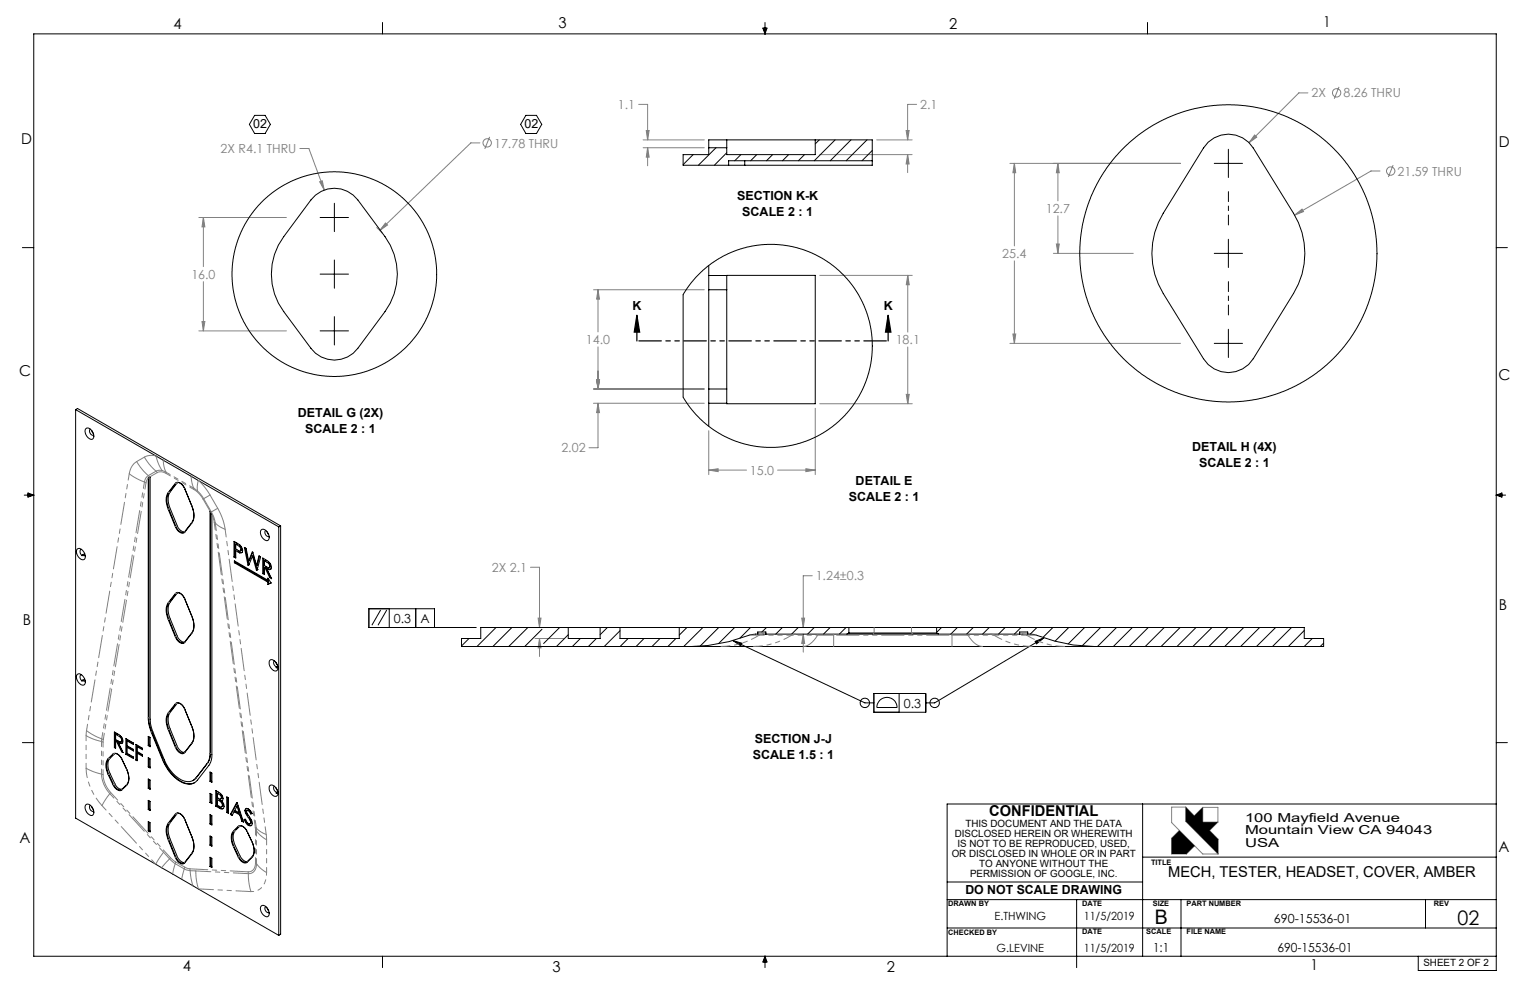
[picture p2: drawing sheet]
<svg xmlns="http://www.w3.org/2000/svg" width="432mm" height="279mm" viewBox="0 0 432 279" stroke-linecap="round" stroke-linejoin="round" font-family="sans-serif">
<g fill="none" stroke="#000" stroke-width=".28">
<path d="M108 6.3v3.3M215.3 7.9h1.2l-.6 1.7zM215.6 7.9l.3 1.7M215.9 6.3v3.3M216.2 7.9l-.3 1.7M323.9 6.3v3.3M71.9 32.6h2.9l1.5 2.5-1.5 2.6h-2.9l-1.5-2.6zM148.4 32.6h3l1.5 2.5-1.5 2.6h-3l-1.5-2.6zM94.4 57.4v8M342.7 46.1h8M346.7 42.1v8M6.3 69.9h3.2"/>
<path d="M90.3 61.4h8.1M90.3 77.4h8.1M94.4 73.4v8M342.7 71.5h8M346.7 67.5v8M422.3 69.9h3.1M90.3 93.4h8.1M94.4 89.4v8M342.7 96.9h8M346.7 92.9v8M6.8 139.7h2.7M7.9 139.1l1.6 .6-1.6 .6z"/>
<path d="M7.9 139.4l1.6 .3M9.5 139.7l-1.6 .3M422.3 139.7h2.6M422.3 139.7l1.6 .3M422.3 139.7l1.6-.6v1.2zM423.9 139.4l-1.6 .3M107.4 172.2l-2.4 4.3M109.1 172.2l-2.4 4.3M109.9 171.8v5.3M117.3 171.8v5.3M122.6 177.1v-5.3h-18.5v5.3h30.3M206.9 180.8l37.2 17.6h2.5"/>
<path d="M206.9 180.8l2.5 .7-.3 .8zM246.6 195.7h14.6v5.3h-14.6zM246.6 195.7v5.3M248.2 197.7a2.87 2.87 0 0 1 3.2-.7 2.87 2.87 0 0 1 1.8 2.7h-5.7l.1-1zM253.8 195.7v5.3M292.1 181l2.5-1-2.1 1.7zM294.6 180l-30.8 18.4h-2.6M6.3 209.6h3.2M422.3 209.6h3.1M322.5 226.9v43M422.3 226.9h-155v43M267.3 253.9h55"/>
<path d="M267.3 248.9h55M303.8 253.9v19.2M322.5 253.9h99.8M322.5 241.9h99.8M333.3 253.9v16M402.3 253.9v8M108 269.9v3.2M215.9 269.9v3.2M215.9 269.9l.6 1.6h-1.2zM215.9 269.9l-.3 1.6M215.9 269.9l.3 1.6M267.3 261.9h55"/>
<path d="M322.5 261.9h99.8M400.3 269.9v4h22v-264.3h-412.8v260.3h412.8"/>
<circle cx="244.1" cy="198.4" r="1.33"/>
<circle cx="263.8" cy="198.4" r="1.33"/>
</g>
<g fill="none" stroke="#808080" stroke-width=".28">
<path d="M138.2 38.6l-1.4 3.4M180.2 29.5h2.6v10M181.5 39.5h17.3M182.4 36.8h.8l-.4 2.7zM247.4 39.5h10M255.7 36.8h.9l-.4 2.7zM258.7 29.5h-2.5v10M354.1 38.1l.6 .6-2.2 1.6zM369.1 26.2h-2.5l-14.1 14.1M377.9 24.5l-1.3 3.4M84.6 41.9h2.6l4.3 11.7M90.2 51.3l.7-.3 .6 2.6z"/>
<path d="M135.4 40.3h-2.5l-25.7 24.8M181.5 41.7h17.3M182.8 41.7v5.1M182.8 41.7l.4 2.6h-.8zM231.4 43.6h26M256.2 43.6v5.1M256.2 43.6l.4 2.7h-.9zM285 46.1h48.2M286.3 46.1v23.3M286.3 46.1l.4 2.7h-.8zM298.6 46.1v10.6M298.6 46.1l.3 2.7h-.8z"/>
<path d="M389.5 48.3h-2.6l-21.5 12.4M393.2 46.6l-1.4 3.4M56.1 61.4h24.7M57.4 61.4v13.8M57.4 79.5v13.9M57.4 61.4l.4 2.6h-.8zM106.3 64.2l1.5 1.6M108.8 62.9l.6 .6-2.2 1.6zM231.4 77.7h26.1M256.2 77.7v16M256.2 77.7l.4 2.7h-.8zM286.3 73.6v23.3"/>
<path d="M297.3 71.5h22.5M298.1 68.9h.8l-.3 2.6zM298.6 60.9v10.6M365.4 60.7l2.1-1.7 .4 .7zM56.1 93.4h24.7M57 90.7h.8l-.4 2.7zM167.5 81.8h31.3M168.8 81.8v11.9M168.8 97.9v11.9M168.8 81.8l.4 2.6h-.8zM256.2 97.9v16M285 96.9h48.2"/>
<path d="M285.9 94.3h.8l-.4 2.6zM167.5 109.8h31.3M167.5 113.8h31.3M168.4 107.1h.8l-.4 2.7zM168.8 113.8v12.6h-2.6M168.8 113.8l.4 2.7h-.8zM230.1 115.2v18.7M231.4 113.9h26.1M255.8 111.3h.8l-.4 2.6zM200 121.6v12.3M200 132.7h10.7M200 132.7l2.7-.4v.8z"/>
<path d="M219.5 132.7h10.6M227.4 132.3l2.7 .4-2.7 .4zM149.7 160.1h2.6v17M151.9 174.4h.8l-.4 2.7zM226.3 174.4h.8l-.4 2.7zM226.7 179v5M226.7 179l.4 2.6h-.8zM229.2 162.5h-2.5v14.6M151 180.2h8.1M152.3 180.2v5.1M152.3 180.2l.4 2.6h-.8zM332.8 234.4l-2.1 2.2v4.4h4.1l2.3-2.3"/>
<path d="M334.6 227.8h-3.9v4.4l8.7 8.8h4.4M334.6 227.8v4l9.2 9.2M334.6 227.8l2.4 2.5 2.4-2.4M339.4 227.9h4.3v4.1M339.4 227.9v4.1h4.3M343.7 232l-2.4 2.4 2.5 2.5v4.1"/>
<circle cx="377.2" cy="26.2" r="1.18"/>
<circle cx="137.5" cy="40.3" r="1.18"/>
<circle cx="392.5" cy="48.3" r="1.18"/>
</g>
<path d="M330.7 236.6v4.4h4.1l2.3-2.3-4.3-4.3zM334.6 227.8v4l9.2 9.2v-4.1l-2.5-2.5 2.4-2.4h-4.3v-4.1l-2.4 2.4z" fill-rule="evenodd" fill="#000"/>
<path d="M179.7 89l.8 4.7h-1.5zM179.7 89v7.2M250.6 89l.8 4.7h-1.5zM250.6 89v7.2" fill="none" stroke="#000" stroke-width=".35"/>
<path d="M250.7 96.2h-70.9" fill="none" stroke="#000" stroke-width=".35" stroke-dasharray="6.3 1.3 1.3 1.3 1.3 1.3" stroke-dashoffset="-.5"/>
<path d="M346.7 63.5v-9.4M346.7 88.9v-9.4" fill="none" stroke="#000" stroke-width=".28" stroke-dasharray="15.2 1.3 1.3 1.3" stroke-dashoffset="12.4"/>
<path d="M250.6 89l.8 4.7h-1.5zM179.7 89l.8 4.7h-1.5z" fill="#000"/>
<path d="M255.8 111.3h.8l-.4 2.6zM256.2 77.7l.4 2.7h-.8zM227.4 132.3l2.7 .4-2.7 .4zM200 132.7l2.7-.4v.8zM168.8 81.8l.4 2.6h-.8zM168.4 107.1h.8l-.4 2.7zM168.4 107.1h.8l-.4 2.7zM168.8 113.8l.4 2.7h-.8zM365.4 60.7l2.5-1-.4-.7zM354.1 38.1l-1.6 2.2 2.2-1.6zM286.3 46.1l.4 2.7h-.8zM285.9 94.3h.8l-.4 2.6zM298.1 68.9h.8l-.3 2.6zM298.6 46.1l.3 2.7h-.8zM90.2 51.3l1.3 2.3-.6-2.6zM108.8 62.9l-1.6 2.2 2.2-1.6zM57.4 61.4l.4 2.6h-.8zM57 90.7h.8l-.4 2.7zM151.9 174.4h.8l-.4 2.7zM152.3 180.2l.4 2.6h-.8zM226.7 179l.4 2.6h-.8zM226.3 174.4h.8l-.4 2.7zM255.7 36.8h.9l-.4 2.7zM256.2 43.6l.4 2.7h-.9zM182.8 41.7l.4 2.6h-.8zM182.4 36.8h.8l-.4 2.7z" fill="#808080"/>
<path d="M206.9 180.8l2.5 .7-.3 .8zM292.1 181l2.5-1-2.1 1.7z" fill="#000"/>
<g fill="none" stroke="#000" stroke-width=".28">
<path d="M205.1 39.5v2.2M230.1 39.5v4.1h-25v-1.9M231.2 39.5l-1.1 1.1M235.7 39.5l-5.9 5.9M240.2 39.5l-5.9 5.9M244.7 39.5l-5.9 5.9M89 55.1a8.3 8.3 0 0 1 12 1.3l7.7 10.4a17.8 17.8 0 0 1 0 21.1l-7.7 10.4a8.2 8.2 0 0 1-13.3 0l-7.6-10.4a17.8 17.8 0 0 1 0-21.1l7.6-10.4zM192.8 43.6h7.2v-4.1h46.2v7.1h-53.4zM195.6 43.6l-2.8 2.9M200 41.7h5.1M202.1 41.7l-5 4.9M205.1 43.1l-3.5 3.5"/>
<path d="M209.1 43.6l-1.7 1.8M210.2 45.4v1.2M213.6 43.6l-1.8 1.8M218.1 43.6l-1.8 1.8M222.6 43.6l-1.8 1.8M227 43.6l-1.7 1.8M246.2 42.5l-2.9 2.9M246.2 45.4h-40.6v1.2M341 40.1a8.3 8.3 0 0 1 12.7 1.7l11.4 18.4a21.6 21.6 0 0 1 0 22.6l-11.4 18.4a8.3 8.3 0 0 1-14 0l-11.4-18.4a21.6 21.6 0 0 1 0-22.6l11.4-18.4zM196.8 77.9l3.9-3.5 4.8-2.8 2.6-1 3-.9 5.4-.7 5.2 .3 5.1 1.2 2.3 .9 3.1 1.6 2.1 1.4 2.5 2 3.7 4 1.4 2.1 1.6 2.9 1.8 5.2 .6 2.8 .3 2.9-.3 5.3-1.4 5.6-1 2.7-1.6 2.8-3.2 4.3-3.9 3.5-4.7 2.9-5.1 1.9-3.3 .7-2.8 .3-3.2-.1-3-.3-5.4-1.5-3.1-1.4-2.2-1.3-4.4-3.4-2.9-3.3-1.9-2.9v-28.9l1.5-2.4zM200 77.8v4M200 77.8l30.1-.1v36.2l-25-.1"/>
<path d="M200 74.9v2.9M205.1 77.8v4M205.1 77.7v.1M200 81.8v28M200 81.8h5.1M205.1 81.8v28M21.3 115.6v115.3l57.4 33.1M21.3 115.6l57.4 33.1M21.3 115.6l.6-.3 57.3 33.1M200 109.8v4M200 109.8h5.1M200 113.8h5.1"/>
<path d="M200 113.8v6.5M205.1 109.8v4M24.2 121a1.46 1.46 0 0 1 2 1.1 1.07 1.07 0 0 1 .4 1.2 1.07 1.07 0 0 1-1 .7 2.31 2.31 0 0 1-1.4-3zM25.5 121.1a.99 .99 0 0 0-.1 1.2 .99 .99 0 0 0 1.1 .5M25.9 121.5l.5 .8M42 134.8v68.2l.6 3 3.5 8.5a11.2 11.2 0 0 0 6.5 6.6 2.87 2.87 0 0 0 2.3-.2M42 134.8l-.2 .1M42.4 134.5v68.5l.6 3.1 3.4 8.4a9.6 9.6 0 0 0 6.4 6.1 2.61 2.61 0 0 0 2.4-1l3.3-4.2a4.8 4.8 0 0 0 .8-2.7v-68.4l.5 1v67.7a4.8 4.8 0 0 1-.9 3l-3.2 4.2a3.5 3.5 0 0 1-4.9 .3l-1.6-1.2a12.7 12.7 0 0 1-3.3-4.7l-3.2-8-.9-3.5v-68.2M42.4 134.5l-.4 .3M42.4 134.5l-.6 .4M49.5 136.4a1.39 1.39 0 0 1 2.1 .6l2.6 5.8a4.9 4.9 0 0 1 0 4.8l-2.1 2.6a1.39 1.39 0 0 1-2-.6l-2.6-5.8a4.9 4.9 0 0 1 0-4.8zM50 136.2l-2 2.7a4.9 4.9 0 0 0 0 4.6l2.2 5.4 1.1 1 .8 .2"/>
<path d="M50.1 136.2h-.1M52.1 137.9l-.8-1.2a1.11 1.11 0 0 0-1.7-.2l-1.9 2.6a4.7 4.7 0 0 0 0 4.6l2.2 5.4 1 1a.88 .88 0 0 0 1.2-.1l2.1-2.6a4.9 4.9 0 0 0 0-4.6M21.8 154.9a1.57 1.57 0 0 1 2 1.2 1.34 1.34 0 0 1-.2 1.9 2.2 2.2 0 0 1-1.8-3.1zM23 155a1.03 1.03 0 0 0 .1 1.8l.2-.2M23.3 156.6l.3 .2 .5-.1M23.9 156.3l-.6 .3M59.4 144.5v68.1a4.8 4.8 0 0 1-.8 2.7l-3.2 4.2-.9 .8M66.1 158.8v-.5l9.5 5.5M66.1 158.8l9.5 5.5M66.3 157.1l.2 .1M66.3 152.9v4.2M66.3 157.1l-.3 .1"/>
<path d="M66.4 158.7l9.4 5.4M66.4 158.4v.3M66.4 158.7l-.3 .1M66.5 155.5l1.2 .5M66.5 155.5l.2-.2 1.2 .6M66.5 153.6l.2-.1 .9 .5 .5 .4 .1 .6M66.5 153.6l1.2 .8 .3 .7M66.5 153.6v1.3l1.2 .6 .3-.4M66.5 155.5v2l-.5-.3M67.7 156h.5a2.01 2.01 0 0 0-1.4-2.8l-.8-.4v4.4M67.9 155.9l-.2 .1M68.1 155.3l-.3 .2"/>
<path d="M68.2 155l-.1 .4M68.2 155l-.2 .1M68.4 155.9h-.5M69.3 154.7l.9 4.6M70.2 158.3l-.7-3.5-.5-.3 1 5M70.2 159.3v.1M70.2 159.3l-.2 .2M71.3 157l-1.1 2.6-.2-.1M71.3 157l1.1 3.9M71.3 157l.2-.2 1.1 3.9M71.3 155.9l-1.1 2.4M71.4 155.9l1 3.7"/>
<path d="M71.4 155.9l-.2-.1-1 2.5M72.4 159.6l.7-2.7 .5 .3-1.1 3.8-.1-.1M73.2 157l-.6 2.5-.2 .1M73.7 149.5a1.46 1.46 0 0 1 2 1.2 1.07 1.07 0 0 1 .4 1.1 1.07 1.07 0 0 1-1 .8 2.31 2.31 0 0 1-1.4-3.1zM74.4 157.6v4.1M74.6 158.3l.3-.1 .8 .5 .5 .4 .1 .6M74.6 158.3l1.4 .9 .1 .6M74.6 158.3v1.3l1.2 .6 .3-.4M75 149.7a.99 .99 0 0 0-.1 1.1 .99 .99 0 0 0 1.1 .5M75.4 150.1l.4 .8M76.3 159.7l-.1 .4M76.3 159.7l-.2 .1"/>
<path d="M78.7 148.7v115.3M79.2 148.4v115.3l-.5 .3M79.2 148.4l-.5 .3M49.5 167.5a1.41 1.41 0 0 1 2.1 .6l2.6 5.9a4.9 4.9 0 0 1 0 4.7l-2.1 2.6a1.35 1.35 0 0 1-2-.6l-2.6-5.8a4.9 4.9 0 0 1 0-4.8zM50 167.4l-2 2.6a4.9 4.9 0 0 0 0 4.6l2.2 5.4 1.1 1 .8 .2M50.1 167.3l-.1 .1M52.1 169l-.8-1.3a1.15 1.15 0 0 0-1.7-.1l-1.9 2.6a4.7 4.7 0 0 0 0 4.6l2.2 5.4 1 1a.88 .88 0 0 0 1.2 0l2.1-2.7a4.9 4.9 0 0 0 0-4.6M72.6 160.7h.1M72.6 160.7l-.2 .2M74.4 161.7l.2 .2M74.4 161.7l-.2 .2M74.6 160.2v2l-.4-.3"/>
<path d="M74.6 160.2h.2M74.8 160.2l1.3 2.8M75 160.1l1.3 2.8M75 160.1l-.4 .1M75 160.1l-.2 .1M75.3 160.5l.8 .3a1.18 1.18 0 0 0 0-1.9l-1.9-1.4v4.4M75.3 160.5h1.2M75.3 160.5l1.4 2.8-.6-.3M75.6 163.8v-.6l.9 1.3M75.6 164.3v.6M75.8 163.5l-.2 .3M75.8 164.1v.7"/>
<path d="M75.8 164.8l-.2 .1M75.8 164.1l-.2 .2M76.2 160l-.3 .2M76.3 162.9l.2 .1M76.3 162.9l-.2 .1M76.5 164.5l-.7 .3M76.5 164.5l-.9 .4M140 177.1l-5.4 5.4M144.5 177.1l-5.4 5.4M149 177.1l-5.4 5.4M153 177.6l-4.9 4.9M153.5 177.1h-.1"/>
<path d="M157.9 177.1l-4.5 4.5M160.4 177.1v3.1h9v-3.1M160.4 179.1l-3.3 3.4M171.4 177.1l-2 2M175 178l-4.5 4.5M175 177.1v3.1h16.7v-3.1M193.9 177.1l-2.2 2.1M198.4 177.1l-5.4 5.4M202.8 177.1l-5.2 5.2M207.3 177.1l-4.5 4.5M211.8 177.1l-3 3M213.9 179l-2.1 .1a46.8 46.8 0 0 1-16.6 3.4"/>
<path d="M213.9 179h76.2M213.9 179v-.6h2.2v.6M216.3 177.1l-1.3 1.3M220.8 177.1l-1.9 1.9M225.3 177.1l-1.9 1.9M229.8 177.1l-1.9 1.9M234.3 177.1l-1.9 1.9M238.8 177.1l-1.9 1.9M239.6 178.6h24.7M239.6 177.1v1.5M239.6 178.6l-.6 .4M264.3 178.6l.6 .4"/>
<path d="M264.3 177.1v1.5M265.7 177.1l-1.4 1.4M270.2 177.1l-1.9 1.9M274.7 177.1l-1.9 1.9M279.2 177.1l-1.9 1.9M283.7 177.1l-1.9 1.9M287.8 179v-.6h2.3v.6M288.1 177.1l-1.8 1.9M290.1 179h1.5a51.6 51.6 0 0 0 17.2 3.5M292.6 177.1l-1.8 1.9M297.1 177.1l-2.6 2.7M301.6 177.1l-3.9 3.9"/>
<path d="M306.1 177.1l-4.7 4.7M310.6 177.1l-5.1 5.1M315.1 177.1l-5.4 5.4M319.6 177.1l-5.4 5.4M324.1 177.1l-5.4 5.4M328.6 177.1l-5.4 5.4M333.1 177.1l-5.4 5.4M337.5 177.1l-5.3 5.4M342.1 177.1l-5.4 5.4M346.5 177.1l-5.3 5.4M351 177.1l-5.3 5.4M355.5 177.1l-5.4 5.4"/>
<path d="M360 177.1l-5.4 5.4M364.5 177.1l-5.4 5.4M368.1 177.9l-4.5 4.6M21.8 190.3a1.57 1.57 0 0 1 2 1.2 1.34 1.34 0 0 1-.2 1.9 2.2 2.2 0 0 1-1.8-3.1zM23 190.4a1.03 1.03 0 0 0 .1 1.8l.2-.2M23.3 192l.3 .2 .5-.1M23.9 191.7l-.6 .3M49.5 198.6a1.58 1.58 0 0 1 2.4 1l2.3 5.5a4.9 4.9 0 0 1 0 4.7l-2.1 2.6a1.35 1.35 0 0 1-2-.6l-2.6-5.8a4.9 4.9 0 0 1 0-4.8zM50 198.5l-2 2.6a4.9 4.9 0 0 0 0 4.6l2.2 5.4 1.1 1 .8 .2M50.1 198.4l-.1 .1M76.2 186.3a1.71 1.71 0 0 1 2.2 1.7 .92 .92 0 0 1-.8 1.4 2.31 2.31 0 0 1-1.4-3.1zM77.5 186.5a1.07 1.07 0 0 0 .6 1.7"/>
<path d="M77.8 186.9l.5 .8M78.1 188.2l-.2 .3 .5-.2M78.4 188.1l-.3 .1M132.4 180.2l-2.2 2.1M163.8 180.2l-2.3 2.3M168.3 180.2l-2.2 2.3M177.3 180.2l-2.3 2.3M181.8 180.2l-2.3 2.3M186.3 180.2l-2.3 2.3M190.7 180.2l-2.2 2.3M195.2 182.5h81.8M195.2 182.5h-65v-2.3h5.5v-3.1h232.4v3.1h5.5v2.3h-64.8"/>
<path d="M277.3 182.5h31.5M370.3 180.2l-2.2 2.3M373.6 181.5l-1 1M30.5 214.1l1.4-1.3a1.92 1.92 0 0 1 2.5 1.4 14 14 0 0 1 1.9 4.9v1.2a3.7 3.7 0 0 1-1.9 2.6 1.9 1.9 0 0 1-2.5-1.4 16.1 16.1 0 0 1-2-4.9v-1.2zM32 212.9a1.79 1.79 0 0 1 2.4 1.3 12.2 12.2 0 0 1 1.9 4.8v1.2a3.6 3.6 0 0 1-1.9 2.6 1.81 1.81 0 0 1-2.4-1.4 12.2 12.2 0 0 1-1.9-4.8v-1.2a3.5 3.5 0 0 1 1.9-2.5zM32.4 212.7a3.6 3.6 0 0 0-2 3.1l.1 .6a14 14 0 0 0 1.9 4.8l.8 1.1 1.2 .4M32.5 210.9h.1M32.5 206.7v4.2M32.5 210.9l-.2 .1M32.6 207.2a1.93 1.93 0 0 1 2 1.6M32.6 207.2l1.4 .9 .3 .9M32.6 207.2v1.5l1.4 .7 .3-.4"/>
<path d="M32.6 209.2v2l-.3-.2M32.6 209.2l.3 .1M32.6 209.2l.2-.2 .3 .2M32.9 209.3l1.4 2.9M33.1 209.2l1.4 2.8M33.1 209.2l-.2 .1M33.3 209.6l.8 .3a1.3 1.3 0 0 0-.2-2.3l-1.6-1v4.4M33.3 209.6l1.3 .1M33.3 209.6l1.4 2.8-.4-.2M34.4 209.2l-.3 .2M34.5 212v.1M34.5 212l-.2 .2"/>
<path d="M34.6 208.8l-.2 .4M34.6 208.8l-.3 .2M35.7 212.7l-.2 .2M35.7 212.7l2 1.2M35.7 208.6v4.1M35.8 209.1l1.9 1v-.4l-2.2-1.2v4.4M35.8 209.1v1.4l1.9 1v.4l-1.9-1M35.8 210.9v1.7l1.9 1v.5l-2.2-1.2M35.8 209.1l.3-.1 1.6 .9M35.8 210.9l.3-.1 1.6 .9M38.6 214.3l.1 .1M38.6 210.2v4.1"/>
<path d="M38.6 214.3l-.3 .2M38.7 210.7v1.4l1.5 .9v.4l-1.5-.9M38.7 212.5v2.2l-.4-.2M38.7 210.7l1.5 .9v-.4l-1.9-1.1v4.4M38.7 212.5l.2-.1 1.3 .7M38.7 210.7l.2-.1 1.3 .7M41.8 207.8l.6 .3v2.6l-.6-.3zM41.8 213.9l.6 .3v2.5l-.6-.3zM41.8 219.9l.6 .3v2.6l-.6-.3zM42.1 210.3l.3 .2M42.1 208v2.3M42.1 214v2.3"/>
<path d="M42.1 220v2.3M42.1 210.3l-.3 .1M42.1 216.3l.3 .2M42.1 216.3l-.3 .1M52.1 200.1a1.79 1.79 0 0 0-2.5-1.4l-1.9 2.6a4.7 4.7 0 0 0 0 4.6l1.9 4.9 .9 1.3a1.15 1.15 0 0 0 1.6 .2l2.1-2.6a4.9 4.9 0 0 0 0-4.7M59.3 217.9l.5 .3v2.6l-.5-.3zM59.5 218v2.3M24.2 227.1a1.46 1.46 0 0 1 2 1.2 1.07 1.07 0 0 1 .4 1.1 1.07 1.07 0 0 1-1 .8 2.31 2.31 0 0 1-1.4-3.1zM25.5 227.3a.99 .99 0 0 0-.1 1.1 .99 .99 0 0 0 1.1 .5M25.9 227.6l.5 .9M41.8 225.9l.6 .3v2.6l-.6-.3zM41.8 231.9l.6 .3v2.6l-.6-.3z"/>
<path d="M42.1 226v2.4M42.1 232v2.4M42.1 222.3l.3 .2M42.1 222.3l-.3 .2M42.1 228.4l.3 .1M42.1 228.4l-.3 .1M42.1 234.4l.3 .1M42.1 234.4l-.3 .1M49.5 229.7a1.35 1.35 0 0 1 2.1 .6l2.6 5.9a4.9 4.9 0 0 1 0 4.7l-2.1 2.6a1.35 1.35 0 0 1-2-.5l-2.6-5.9a4.9 4.9 0 0 1 0-4.8zM49.6 229.8a1.79 1.79 0 0 1 2.5 1.4l2.1 4.9a4.9 4.9 0 0 1 0 4.7l-2.1 2.6a1.3 1.3 0 0 1-1.9-.6l-2.5-5.8a4.7 4.7 0 0 1 0-4.6zM50.1 229.5l-2.1 2.7a4.9 4.9 0 0 0 0 4.6l2.2 5.4 1.1 1 .8 .2M59.3 229.9l.5 .3v2.6l-.5-.3z"/>
<path d="M59.3 223.9l.5 .3v2.6l-.5-.3zM59.3 235.9l.5 .4v2.5l-.5-.3zM59.5 232.4l-.2 .1M59.5 220.3l.3 .2M59.5 224v2.4M59.5 230v2.4M59.5 236v2.4M59.5 220.3l-.2 .2M59.5 226.4l.3 .2M59.5 226.4l-.2 .1M59.5 232.4l.3 .2M59.5 238.4l.3 .2"/>
<path d="M59.5 238.4l-.2 .1M60.9 227.5l1 .6M61.1 227.4l1.1 .6M61.1 223.2v4.2M61.1 227.4l-.2 .1M61.4 223.9a1.13 1.13 0 0 1 1.3 1.1M61.4 225.7l.2-.1 .8 .5M61.4 223.9v1.3l.8 .3 .3-.4M61.4 223.9l.8 .6 .3 .6M61.4 225.7v1.6l1 .5 .4-.5M61.4 225.7l.8 .5M62.2 228l.8 .2"/>
<path d="M62.2 226.2l.6 1.1M62.2 228l-.3 .1M62.4 226.1l.6 1.1M62.4 226.1l-.2 .1M62.5 226l.4 .4a1.36 1.36 0 0 1-.1 2l-.9-.3M62.5 226h.2a1.7 1.7 0 0 0-1-2.4l-.8-.5v4.4M62.7 225l-.1 .3-.3 .2M62.7 225l-.2 .1M62.8 227.6l-.3 .1M62.8 225.9l-.3 .1M63 227.2l-.2 .3M63 227.2l-.2 .1"/>
<path d="M64 224.9l.5 .3v4.4l-.5-.3zM64.2 229.2l.3 .1M64.2 225v4.2M64.2 229.2l-.2 .1M65 229.9l1.8-3.4 .2 .1 1.7 5.4-.5-.3M65.2 229.8l.4 .2M65.2 229.8l-.2 .1M66 234.6l1.4-1.3a1.8 1.8 0 0 1 2.3 1.3 14 14 0 0 1 2 4.8v1.2a3.8 3.8 0 0 1-2 2.6 1.82 1.82 0 0 1-2.3-1.4 14.6 14.6 0 0 1-1.9-4.8l.1-1.6zM66.1 229.1l-.6 1.1-.5-.3M66.1 229.1l1.6 .9M66.1 229.1l.2-.1 1.6 .9M66.9 227.5l.6 1.9"/>
<path d="M66.9 227.5l.2-.1 .6 1.8-.2 .2M66.9 227.5l-.6 1.2 1.2 .7M66.9 226.6l-1.7 3.2M67.2 233.2a1.89 1.89 0 0 1 2.5 1.5 12.8 12.8 0 0 1 2 4.8v1.2a3.8 3.8 0 0 1-2 2.6 1.92 1.92 0 0 1-2.5-1.4 13.6 13.6 0 0 1-1.9-4.9v-.6a3.4 3.4 0 0 1 1.9-3.2zM67.7 230l.5 1.7M67.7 233.1a3.6 3.6 0 0 0-1.9 3.1v.6a13.6 13.6 0 0 0 2 4.8l1.1 1.4 .9 .1M67.9 229.9l-.2 .1M67.9 229.9l.5 1.7M68.4 231.6l.2 .1M68.4 231.6l-.2 .1M69.1 228.8l.1-.4a.97 .97 0 0 1 1.6 .5l.4 .7-.4 .1M69.1 228.8l.3 .8"/>
<path d="M69.1 231.2l.4 .8 .8 .8M69.4 229.6l1.2 2M69.4 228.7l.2 .8M69.4 228.7l-.3 .1M69.6 229.5l1.2 2M69.6 229.5l-.2 .1M69.6 228.1l-.2 .6M70 228.6l.3 .1M70 228.6l-.3 .2M70.1 228.8l-.4-.1v.7l1 1.5a1.57 1.57 0 0 1 .1 2.2l-.7-.2M70.1 228.8l.7 .9M70.3 228.7l.7 .9"/>
<path d="M70.3 232.8l.7 .1M70.3 228.7l-.2 .1M70.3 232.8l-.2 .1M70.6 231.6l.1 .5M70.7 232.1l-.1 .3a.78 .78 0 0 1-1-.4l-.3-.8h-.4l.4 .9 .8 .8M70.8 231.5l.2 .5M70.8 232.3l-.2 .2M70.8 231.5l-.2 .1M71 232l-.2 .3M71 232l-.3 .1M71 229.6l-.2 .1M71.2 229.6h-.2"/>
<path d="M76.2 221.7a1.71 1.71 0 0 1 2.2 1.7 .92 .92 0 0 1-.8 1.4 2.31 2.31 0 0 1-1.4-3.1zM77.5 221.9a1.07 1.07 0 0 0 .6 1.7M77.8 222.2l.5 .9M78.1 223.6l-.2 .2 .5-.1M78.4 223.4l-.3 .2M59.3 241.9l.5 .4v2.6l-.5-.4zM59.5 242.1v2.3M59.5 244.4l.3 .2M59.5 244.4l-.2 .1M73.7 255.7a1.46 1.46 0 0 1 2 1.2 1.07 1.07 0 0 1 .4 1.1 1.07 1.07 0 0 1-1 .7 2.31 2.31 0 0 1-1.4-3zM75 255.9a.99 .99 0 0 0-.1 1.1 .99 .99 0 0 0 1.1 .5M75.4 256.2l.4 .8"/>
<circle cx="94.4" cy="77.4" r="28.9"/>
<circle cx="346.7" cy="71.5" r="41.9"/>
</g>
<path d="M55.3 245.8l14.8 .8M70.8 251.6l-14.8-.7" fill="none" stroke="#808080" stroke-width=".28" stroke-dasharray="6.3 1.3 1.3 1.3 1.3 1.3" stroke-dashoffset="2.1"/>
<path d="M75.2 246.3a4.6 4.6 0 0 1-4.4 5.3" fill="none" stroke="#808080" stroke-width=".28" stroke-dasharray="6.3 1.3 1.3 1.3 1.3 1.3" stroke-dashoffset="5.6"/>
<path d="M214.3 179.3h9.1M280.5 179.3h9.2M24.3 216.8v-9.2M28.6 209.3v9.2M29.1 209.4v9.2M75.2 237v9.3M72.1 243.5v-9.2M72.4 243.8v-9.3" fill="none" stroke="#808080" stroke-width=".28" stroke-dasharray="6.3 1.3 1.3 1.3 1.3 1.3" stroke-dashoffset="4.9"/>
<g fill="none" stroke="#808080" stroke-width=".28" stroke-dasharray="6.3 1.3 1.3 1.3 1.3 1.3">
<path d="M36.5 133.7a4.7 4.7 0 0 1 2.1-3.4M36.5 133.7l2 1.3 2.3 1M38.6 130.3l2.1-1.3M38.6 130.3a15.2 15.2 0 0 0 3.3 3.9M40.7 129a4.3 4.3 0 0 1 3.3-.3M40.7 129a15.2 15.2 0 0 0 3.3 4M40.8 136l.4 .3M41.9 134.9l-.7 1.4M41.9 134.2l.3 .4M41.9 134.2a2.44 2.44 0 0 0-1.1 1.8M42.3 134.6h-.1M44 133l.4 .4"/>
<path d="M44 133l-2.1 1.2M44 128.7a11.3 11.3 0 0 0 1.8 4.1M44.4 133.4l-2 1.1M45.8 132.8l-1-.1-.8 .3M46.1 129.9l.2 1.8 .5 1.6M46.8 133.3l.1 .3M46.8 133.3l-1-.5M46.9 133.6a2.53 2.53 0 0 0-2.5-.2M47.5 139h.2M47.7 139l.3-.2M49.7 136.4h-.2M49.7 136.4l.3-.2"/>
<path d="M52.2 137.9h.1M53.9 134.4l.3 1.8 .5 1.6M54.7 137.8l.1 .4M55.8 138.6l-1.1-.8M56 135.6l1.8 1.9 1.5 2.2M56 135.6l-.3 1.6 .1 1.4M59.3 139.7l2.1 3.7M59.3 139.7l-1.8 1M47.5 143.7h.2M47.7 143.7l.3-.2M49.5 148.6h.2M49.7 148.6l.3-.2"/>
<path d="M52.2 150.2v-.2M54.2 142.8h.1M54.2 147.4v.2M57.3 140.8a7.3 7.3 0 0 0-2.5-2.6M57.5 140.7l-1.7-2.1M57.5 140.7l-.2 .1M59.3 144.3l-2-3.5M59.6 144.5l-2.1-3.8M59.6 144.5l-.1 .1M60.5 147.4l-.7-2.1M60.5 147.4l.2 .2M60.7 147.6l1.2 1 1.6 .8"/>
<path d="M60.7 147.6l-.3-1.6-.8-1.5M61.4 143.4a16.5 16.5 0 0 1 2.1 6M61.4 143.4l-1.8 1.1M66.9 155.4l-.2 .1M67.3 153.8l-.2 .1M75.5 158.5l-.3 .1M47.7 170.2l-.2-.1M47.7 170.2l.3-.3M47.7 174.8h-.2M47.7 174.8l.3-.2M49.5 179.8l.2-.1M49.7 167.6l-.2-.1"/>
<path d="M49.7 167.6l.3-.3M49.7 179.7l.3-.2M52.2 169h.1M54.2 173.9h.1M54.2 178.7v-.2M211.4 179.3h2.9M214.3 179.3l1.1-.4M215.4 178.4v.5M223.4 179.3l1.1-.4M230.8 179.3h4.5M235.3 179.3v-.4M246.7 178.6v-1.5"/>
<path d="M246.7 178.6l-.4 .3M257.2 178.6v-1.5M257.2 178.6l.4 .3M268.7 179.3h4.5M268.7 179.3v-.4M280.5 179.3l-1.1-.4M288.6 178.4v.5M289.7 179.3h2.8M289.7 179.3l-1.1-.4M49.7 198.7l-.2-.1M49.7 198.7l.3-.2M52.2 181.3v-.2"/>
<path d="M226.7 182.4a5.4 5.4 0 0 0 4.1-3.1M235.3 182.4v-3.1M268.7 182.4v-3.1M277.3 182.4a5.4 5.4 0 0 1-4.1-3.1M24.3 207.6l.1-1.4M24.3 207.6l2 1 2.3 .7M24.3 216.8l2 1 2.3 .7M24.4 206.2l2 1.3 2.3 1M28.6 209.3l.5 .1M28.6 218.5l.5 .1M28.6 218.5a8.8 8.8 0 0 0 2.4 5.5M28.7 208.5l.4 .3"/>
<path d="M28.7 208.5l-.1 .8M29.1 218.6a7.9 7.9 0 0 0 2.1 5M29.1 208.8v.6M30.7 214.2l-.2-.1M30.7 214.2l.4-.2M30.7 218.5l-.2 .1M30.7 218.5l.4-.2M32.1 212.9l-.2-.1M32.1 212.9l.3-.2M33.6 207.5l-.2 .1M34.4 214.2h.1M35.8 217.1h.1"/>
<path d="M42 202.5l-.1 .1M42.8 206.5l-.1 .1M46.1 214.5l-.1 .1M47.7 201.3l-.2-.1M47.7 201.3l.3-.2M47.7 205.9h-.2M47.7 205.9l.3-.2M49.5 210.9l.2-.1M49.7 210.8l.3-.2M52.2 200.1h.1M52.2 212.4v-.2M54.2 205h.1"/>
<path d="M54.2 209.8v-.2M55.4 219.5l-.1 .1M58.6 215.3l-.1 .1M59.4 212.6l-.1 .1M31 224l-2.2 3.4M31.2 223.6l-.2 .4M31.9 221.5l.2-.1M32.1 221.4l.3-.2M34.4 222.9v-.2M35.8 221.6v-.2M47.7 232.4l-.2-.1M47.7 232.4l.3-.2"/>
<path d="M47.7 237l-.2 .1M47.7 237l.3-.2M49.7 229.8l-.2-.1M49.7 229.8l.3-.2M52.2 231.2h.1M54.2 236.2v-.1M61.8 225.6l-.3 .2M62 223.9l-.2 .2M66.1 234.6l-.2-.1M66.1 234.6l.3-.2M66.1 238.9l-.2 .1M66.1 238.9l.3-.2"/>
<path d="M67.4 233.3l-.1-.1M67.4 233.3l.3-.2M69.8 234.6h.1M70.2 230.4l-.2 .1M71.1 237.5h.1M72.1 233.5l.2 .2M72.1 234.3v-.8M72.1 234.3l.3 .2M72.3 233.7l1.2 1 1.6 .8M72.4 234.5l-.1-.8M72.4 234.5a8.6 8.6 0 0 0 2.8 2.5M75.1 235.5l.1 1.5"/>
<path d="M46.2 240.5l1.7 1.9M46.2 240.5l-2.2 3.4M47.9 242.4l1.6 1.4M47.9 242.4l-2.3 2.5M48.1 242l1.4 1.2M48.1 242l-.2 .4M49.5 243.8l2.5 1.4M49.5 243.8l-.8 2.9M49.5 242l.2-.1M49.5 243.2l2.6 1.5M49.5 243.2v.6M49.7 241.9l.3-.2"/>
<path d="M52 245.2l1.7 .5M52 245.2l-.7 2.9M52.1 244.7l1.5 .5M52.1 244.7l-.1 .5M52.2 243.5v-.1M53.6 245.2l.1 .5M53.7 245.7l1.6 .1M53.7 245.7l.7 4.3M54.2 240.9v-.1M55.3 245.8l.1 2.6 .6 2.5M67.3 241.9l.1-.1M67.4 241.8l.4-.2"/>
<path d="M69.8 243.3v-.1M70 246a2.14 2.14 0 0 0 2.1-2.5M70 246l.1 .6M70.1 246.6a2.36 2.36 0 0 0 2.3-2.8M70.1 246.6l.2 2.6 .5 2.4M71.1 242v-.2M72.1 243.5l.3 .3M72.4 243.8a8.6 8.6 0 0 0 2.8 2.5"/>
</g>
<path d="M63.5 149.4l11.6 86.1M72.1 233.5l-11.6-86.1M72.3 233.7l-11.6-86.1" fill="none" stroke="#808080" stroke-width=".28" stroke-dasharray="6.3 1.3 1.3 1.3 1.3 1.3" stroke-dashoffset="4.2"/>
<path d="M53.6 245.2l16.4 .8" fill="none" stroke="#808080" stroke-width=".28" stroke-dasharray="6.3 1.3 1.3 1.3 1.3 1.3" stroke-dashoffset="1.3"/>
<path d="M31.2 223.6l16.9 18.4" fill="none" stroke="#808080" stroke-width=".28" stroke-dasharray="6.3 1.3 1.3 1.3 1.3 1.3" stroke-dashoffset="3.4"/>
<path d="M40.8 136l-12.1 72.5M41.2 136.3l-12.1 72.5M24.4 206.2l12.1-72.5" fill="none" stroke="#808080" stroke-width=".28" stroke-dasharray="6.3 1.3 1.3 1.3 1.3 1.3" stroke-dashoffset="4.5"/>
<path d="M54.7 137.8l-7.9-4.5M54.8 138.2l-7.9-4.6" fill="none" stroke="#808080" stroke-width=".28" stroke-dasharray="6.3 1.3 1.3 1.3 1.3 1.3" stroke-dashoffset="5"/>
<path d="M28.8 227.4a16.9 16.9 0 0 1-4.5-10.6" fill="none" stroke="#808080" stroke-width=".28" stroke-dasharray="6.3 1.3 1.3 1.3 1.3 1.3" stroke-dashoffset="3.7"/>
<path d="M31 224l15.2 16.5M44 243.9l-15.2-16.5" fill="none" stroke="#808080" stroke-width=".28" stroke-dasharray="6.3 1.3 1.3 1.3 1.3 1.3" stroke-dashoffset="4.6"/>
<path d="M203.5 182.4a20.4 20.4 0 0 0 10.8-3.1M212.7 182.4a20.4 20.4 0 0 0 10.7-3.1M291.3 182.4a20.4 20.4 0 0 1-10.8-3.1M300.5 182.4a20.4 20.4 0 0 1-10.8-3.1" fill="none" stroke="#808080" stroke-width=".28" stroke-dasharray="6.3 1.3 1.3 1.3 1.3 1.3" stroke-dashoffset="3.8"/>
<path d="M223.4 179.3h7.4M273.2 179.3h7.3" fill="none" stroke="#808080" stroke-width=".28" stroke-dasharray="6.3 1.3 1.3 1.3 1.3 1.3" stroke-dashoffset="5.9"/>
<path d="M235.3 179.3h33.4" fill="none" stroke="#808080" stroke-width=".28" stroke-dasharray="6.3 1.3 1.3 1.3 1.3 1.3" stroke-dashoffset="-.8"/>
<g font-size="5.6">
<text x="325.9" y="260.8">B</text>
<text x="411.4" y="260.9">02</text>
</g>
<g font-size="4.2">
<text x="49" y="8.1">4</text>
<text x="157.6" y="7.8">3</text>
<text x="267.9" y="8.1">2</text>
<text x="373.5" y="7.7">1</text>
<text x="6" y="40.7">D</text>
<text x="423" y="41.5">D</text>
<text x="5.4" y="106.2">C</text>
<text x="422.9" y="107.2">C</text>
<text x="423" y="172.1">B</text>
<text x="6.5" y="176.3">B</text>
<text x="279.2" y="230.3">CONFIDENTIAL</text>
<text x="5.5" y="238">A</text>
<text x="422.9" y="240.4">A</text>
<text x="329.7" y="247.5">MECH, TESTER, HEADSET, COVER, AMBER</text>
<text x="51.6" y="274.1">4</text>
<text x="155.9" y="274.2">3</text>
<text x="250.3" y="274.2">2</text>
<text x="369.8" y="273.8">1</text>
</g>
<g font-size="3.5" fill="#808080">
<text x="370.1" y="27.5">2X</text>
<text x="379.2" y="27.5">8.26 THRU</text>
<text x="174.4" y="30.8">1.1</text>
<text x="259.7" y="30.8">2.1</text>
<text x="139.5" y="41.6">17.78 THRU</text>
<text x="62.2" y="43.2">2X R4.1 THRU</text>
<text x="394.4" y="49.6">21.59 THRU</text>
<text x="295.1" y="60.1">12.7</text>
<text x="282.9" y="72.8">25.4</text>
<text x="54" y="78.7">16.0</text>
<text x="165.4" y="97.1">14.0</text>
<text x="252.8" y="97.1">18.1</text>
<text x="158.4" y="127.7">2.02</text>
<text x="211.7" y="134">15.0</text>
<text x="138.8" y="161.4">2X 2.1</text>
<text x="230.2" y="163.8">1.24±0.3</text>
</g>
<g font-size="3.5">
<text x="71.4" y="36.2">02</text>
<text x="148" y="36.2">02</text>
<text x="208" y="56.4">SECTION K-K</text>
<text x="209.5" y="60.9">SCALE 2 : 1</text>
<text x="178.5" y="87.6">K</text>
<text x="249.4" y="87.6">K</text>
<text x="84" y="117.7">DETAIL G (2X)</text>
<text x="86.1" y="122.2">SCALE 2 : 1</text>
<text x="336.4" y="127.2">DETAIL H (4X)</text>
<text x="338.4" y="131.7">SCALE 2 : 1</text>
<text x="241.5" y="136.9">DETAIL E</text>
<text x="239.5" y="141.4">SCALE 2 : 1</text>
<text x="111.2" y="175.8">0.3</text>
<text x="118.7" y="175.8">A</text>
<text x="255.1" y="199.7">0.3</text>
<text x="213" y="209.7">SECTION J-J</text>
<text x="212.5" y="214.2">SCALE 1.5 : 1</text>
<text x="351.4" y="232">100 Mayfield Avenue</text>
<text x="351.4" y="235.5">Mountain View CA 94043</text>
<text x="351.4" y="239.1">USA</text>
<text x="272.5" y="252.3">DO NOT SCALE DRAWING</text>
<text x="359.5" y="260.4">690-15536-01</text>
<text x="325.5" y="268.7">1:1</text>
<text x="360.5" y="268.6">690-15536-01</text>
</g>
<g font-size="3.2">
<text x="280.7" y="259.7">E.THWING</text>
<text x="305.8" y="259.7">11/5/2019</text>
<text x="281.3" y="268.6">G.LEVINE</text>
<text x="305.8" y="268.6">11/5/2019</text>
</g>
<g font-size="2.8">
<text x="272.5" y="233.4">THIS DOCUMENT AND THE DATA</text>
<text x="269.5" y="236.2">DISCLOSED HEREIN OR WHEREWITH</text>
<text x="270.3" y="239.1">IS NOT TO BE REPRODUCED, USED,</text>
<text x="268.6" y="241.9">OR DISCLOSED IN WHOLE OR IN PART</text>
<text x="276.4" y="244.7">TO ANYONE WITHOUT THE</text>
<text x="273.8" y="247.5">PERMISSION OF GOOGLE, INC.</text>
<text x="401.7" y="272.7">SHEET 2 OF 2</text>
</g>
<g font-size="2.1">
<text x="324.9" y="244.2">TITLE</text>
<text x="267.6" y="255.6">DRAWN BY</text>
<text x="305.4" y="255.6">DATE</text>
<text x="325.3" y="255.7">SIZE</text>
<text x="334.9" y="255.7">PART NUMBER</text>
<text x="404.7" y="255.7">REV</text>
<text x="267.6" y="263.9">CHECKED BY</text>
<text x="305.4" y="263.6">DATE</text>
<text x="323.5" y="263.7">SCALE</text>
<text x="334.9" y="263.7">FILE NAME</text>
</g>
</svg>
